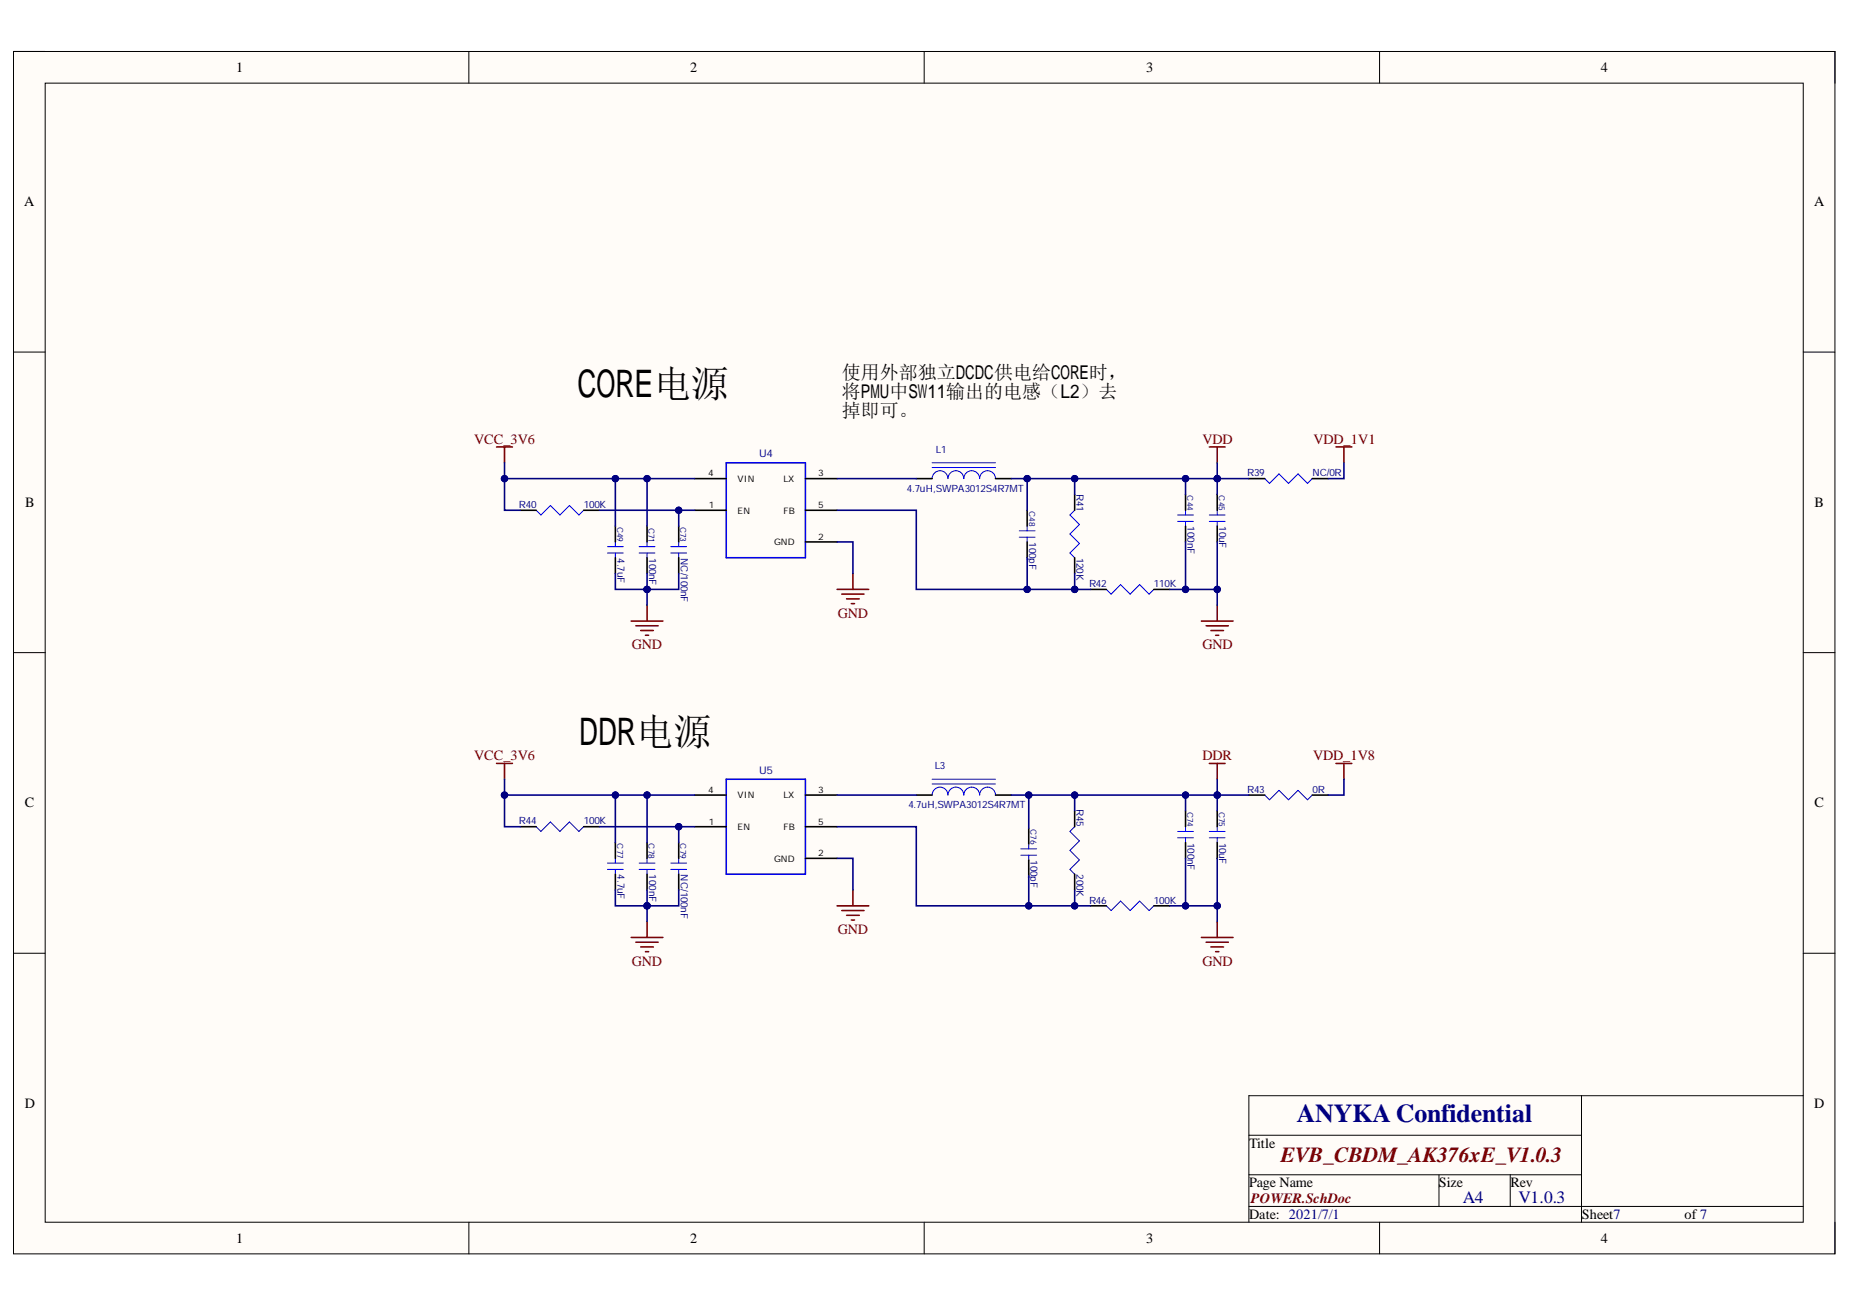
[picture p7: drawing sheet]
<svg xmlns="http://www.w3.org/2000/svg" width="297mm" height="210mm" viewBox="0 0 297 210" stroke-linecap="round" stroke-linejoin="round" font-family="sans-serif">
<path d="M2.2 8.3h292.4v193.1h-292.4z" fill-rule="evenodd" fill="#fffcf8"/>
<path d="M2.2 8.3h292.4v193.1h-292.4z" fill="none" stroke="#000" stroke-width=".16"/>
<path d="M7.3 13.4h282.2v182.9h-282.2z" fill-rule="evenodd" fill="#fffcf8"/>
<g fill="none" stroke="#000" stroke-width=".16">
<path d="M2.2 8.3h5.1M7.3 13.4h282.2v182.9h-282.2zM75.3 8.3v5M148.4 8.3v5M221.5 8.3v5.1M289.5 8.3h5.1v5.1M2.2 56.5h5.1M289.5 56.5h5.1M2.2 104.8h5.1M289.5 104.8h5.1M2.2 153.1h5.1M289.5 153.1h5.1"/>
<path d="M253.9 176v20.3M289.5 176h-89v20.3M75.3 196.3v5.1M148.4 196.3v5.1M200.5 182.3h53.4M200.5 193.8h89M200.5 188.7h53.4M221.5 196.3v5.1M231 188.7v5.1M242.5 188.7v5.1M294.6 196.3v5.1"/>
</g>
<path d="M116.6 74.3h12.7v15.3h-12.7zM116.6 125.1h12.7v15.3h-12.7z" fill="none" stroke="#00f" stroke-width=".25"/>
<g fill="none" stroke="#000" stroke-width=".25">
<path d="M111.5 76.9h5.1M129.3 76.9h5.1M147.1 76.9h2.6M159.8 76.9h2.6M172.5 79.4v2.5M190.4 79.4v2.5M195.4 79.4v2.5M200.5 76.9h2.6M210.7 76.9h2.5M83.5 81.9h2.6M93.7 81.9h2.6M98.8 84.5v2.5"/>
<path d="M98.8 89.6v2.5M103.9 84.5v2.5M103.9 89.6v2.5M109 84.5v2.5M109 89.6v2.5M111.5 81.9h5.1M129.3 81.9h5.1M129.3 87h5.1M164.9 81.9v2.6M164.9 87v2.6M172.5 89.6v2.5M175.1 94.7h2.5"/>
<path d="M185.3 94.7h2.5M190.4 84.5v2.5M195.4 84.5v2.5M83.5 132.8h2.6M93.7 132.8h2.6M98.8 135.3v2.6M103.9 135.3v2.6M109 135.3v2.6M111.5 127.7h5.1M111.5 132.8h5.1M129.3 127.7h5.1M129.3 132.8h5.1"/>
<path d="M129.3 137.9h5.1M147.1 127.7h2.6M159.8 127.7h2.6M165.2 133v2.6M165.2 138.1v2.5M172.5 130.2v2.6M190.4 130.2v2.6M190.4 135.3v2.6M195.4 130.2v2.6M195.4 135.3v2.6M200.5 127.7h2.6M210.7 127.7h2.5"/>
<path d="M98.8 140.4v2.5M103.9 140.4v2.5M109 140.4v2.5M172.5 140.4v2.5M175.1 145.5h2.5M185.3 145.5h2.5"/>
</g>
<g fill="none" stroke="#800000" stroke-width=".25">
<path d="M79.7 71.8h2.6M81 71.8v2.5M194.2 71.8h2.5M195.4 71.8v2.5M214.5 71.8h2.6M215.8 71.8v2.5M101.3 99.7h5.1M103.9 97.2v2.5M134.4 94.7h5.1M135.2 95.4h3.5M135.9 96.2h2.1M136.7 96.9h.5"/>
<path d="M136.9 92.1v2.6M192.9 99.7h5.1M195.4 97.2v2.5M102.1 100.5h3.6M102.9 101.3h2M103.6 102h.5M193.7 100.5h3.5M194.4 101.3h2.1M195.2 102h.5M79.7 122.6h2.6M81 122.6v2.5M194.2 122.6h2.5"/>
<path d="M195.4 122.6v2.5M214.5 122.6h2.6M215.8 122.6v2.5M101.3 150.6h5.1M102.1 151.3h3.6M102.9 152.1h2M103.6 152.8h.5M103.9 148v2.6M134.4 145.5h5.1M135.2 146.2h3.5M135.9 147h2.1M136.7 147.8h.5"/>
<path d="M136.9 142.9v2.6M192.9 150.6h5.1M193.7 151.3h3.5M194.4 152.1h2.1M195.2 152.8h.5M195.4 148v2.6"/>
</g>
<g fill="none" stroke="#00f" stroke-width=".16">
<path d="M149.7 76.9a1.27 1.27 0 0 1 1.2-1.3 1.27 1.27 0 0 1 1.3 1.3 1.27 1.27 0 0 1 1.3-1.3 1.27 1.27 0 0 1 1.2 1.3 1.27 1.27 0 0 1 1.3-1.3 1.27 1.27 0 0 1 1.3 1.3 1.27 1.27 0 0 1 1.3-1.3 1.27 1.27 0 0 1 1.2 1.3M149.7 74.3h10.1M149.7 75.1h10.1M203.1 76.9l.7 .7 1.6-1.5 1.5 1.5 1.5-1.5 1.5 1.5 .8-.7M86.1 81.9l.8 .8 1.5-1.5 1.5 1.5 1.5-1.5 1.6 1.5 .7-.8M97.5 87.8h2.6M97.5 88.8h2.6M98.8 87v.8M98.8 88.8v.8M102.6 87.8h2.6M102.6 88.8h2.6M103.9 87v.8"/>
<path d="M103.9 88.8v.8M107.7 87.8h2.5M107.7 88.8h2.5M109 87v.8M109 88.8v.8M163.6 85.3h2.6M163.6 86.3h2.6M164.9 84.5v.8M164.9 86.3v.7M172.5 81.9l-.7 .8 1.5 1.5-1.5 1.6 1.5 1.5-1.5 1.5 .7 .8M177.6 94.7l.8 .7 1.5-1.5 1.6 1.5 1.5-1.5 1.5 1.5 .8-.7M189.1 82.7h2.5"/>
<path d="M189.1 83.7h2.5M190.4 81.9v.8M190.4 83.7v.8M194.2 82.7h2.5M194.2 83.7h2.5M195.4 81.9v.8M195.4 83.7v.8M86.1 132.8l.8 .7 1.5-1.5 1.5 1.5 1.5-1.5 1.6 1.5 .7-.7M97.5 138.6h2.6M97.5 139.6h2.6M98.8 137.9v.7M98.8 139.6v.8"/>
<path d="M102.6 138.6h2.6M102.6 139.6h2.6M103.9 137.9v.7M103.9 139.6v.8M107.7 138.6h2.5M107.7 139.6h2.5M109 137.9v.7M109 139.6v.8M149.7 127.7a1.27 1.27 0 0 1 1.2-1.3 1.27 1.27 0 0 1 1.3 1.3 1.27 1.27 0 0 1 1.3-1.3 1.27 1.27 0 0 1 1.2 1.3 1.27 1.27 0 0 1 1.3-1.3 1.27 1.27 0 0 1 1.3 1.3 1.27 1.27 0 0 1 1.3-1.3 1.27 1.27 0 0 1 1.2 1.3M149.7 125.1h10.1M149.7 125.9h10.1M163.9 136.3h2.5"/>
<path d="M163.9 137.3h2.5M165.2 135.6v.7M165.2 137.3v.8M171.8 139.6l.7 .8M172.5 132.8l-.7 .7 1.5 1.6-1.5 1.5 1.5 1.5-1.5 1.5M189.1 133.5h2.5M189.1 134.5h2.5M190.4 132.8v.7M190.4 134.5v.8M194.2 133.5h2.5M194.2 134.5h2.5M195.4 132.8v.7"/>
<path d="M195.4 134.5v.8M203.1 127.7l.7 .8 1.6-1.6 1.5 1.6 1.5-1.6 1.5 1.6 .8-.8M177.6 145.5l.8 .7 1.5-1.5 1.6 1.5 1.5-1.5 1.5 1.5 .8-.7"/>
</g>
<path d="M195.4 94.7v2.5" fill="none" stroke="#000080" stroke-width=".25"/>
<circle cx="195.4" cy="94.7" r=".51" fill="#000080"/>
<circle cx="195.4" cy="94.7" r=".51" fill="none" stroke="#000080" stroke-width=".16"/>
<path d="M81 127.7v5.1h2.5" fill="none" stroke="#000080" stroke-width=".25"/>
<circle cx="81" cy="127.7" r=".51" fill="#000080"/>
<circle cx="81" cy="127.7" r=".51" fill="none" stroke="#000080" stroke-width=".16"/>
<path d="M81 125.1v2.6h17.8" fill="none" stroke="#000080" stroke-width=".25"/>
<circle cx="98.8" cy="127.7" r=".51" fill="#000080"/>
<circle cx="98.8" cy="127.7" r=".51" fill="none" stroke="#000080" stroke-width=".16"/>
<circle cx="81" cy="127.7" r=".51" fill="#000080"/>
<circle cx="81" cy="127.7" r=".51" fill="none" stroke="#000080" stroke-width=".16"/>
<path d="M81 76.9v5h2.5" fill="none" stroke="#000080" stroke-width=".25"/>
<circle cx="81" cy="76.9" r=".51" fill="#000080"/>
<circle cx="81" cy="76.9" r=".51" fill="none" stroke="#000080" stroke-width=".16"/>
<path d="M81 74.3v2.6h17.8" fill="none" stroke="#000080" stroke-width=".25"/>
<circle cx="98.8" cy="76.9" r=".51" fill="#000080"/>
<circle cx="98.8" cy="76.9" r=".51" fill="none" stroke="#000080" stroke-width=".16"/>
<circle cx="81" cy="76.9" r=".51" fill="#000080"/>
<circle cx="81" cy="76.9" r=".51" fill="none" stroke="#000080" stroke-width=".16"/>
<path d="M96.3 132.8h15.2" fill="none" stroke="#000080" stroke-width=".25"/>
<circle cx="109" cy="132.8" r=".51" fill="#000080"/>
<circle cx="109" cy="132.8" r=".51" fill="none" stroke="#000080" stroke-width=".16"/>
<path d="M96.3 81.9h15.2" fill="none" stroke="#000080" stroke-width=".25"/>
<circle cx="109" cy="81.9" r=".51" fill="#000080"/>
<circle cx="109" cy="81.9" r=".51" fill="none" stroke="#000080" stroke-width=".16"/>
<path d="M98.8 142.9v2.6h10.2v-2.6" fill="none" stroke="#000080" stroke-width=".25"/>
<circle cx="103.9" cy="145.5" r=".51" fill="#000080"/>
<circle cx="103.9" cy="145.5" r=".51" fill="none" stroke="#000080" stroke-width=".16"/>
<path d="M98.8 135.3v-7.6h5.1v7.6" fill="none" stroke="#000080" stroke-width=".25"/>
<circle cx="98.8" cy="127.7" r=".51" fill="#000080"/>
<circle cx="98.8" cy="127.7" r=".51" fill="none" stroke="#000080" stroke-width=".16"/>
<circle cx="103.9" cy="127.7" r=".51" fill="#000080"/>
<circle cx="103.9" cy="127.7" r=".51" fill="none" stroke="#000080" stroke-width=".16"/>
<path d="M98.8 92.1v2.6h10.2v-2.6" fill="none" stroke="#000080" stroke-width=".25"/>
<circle cx="103.9" cy="94.7" r=".51" fill="#000080"/>
<circle cx="103.9" cy="94.7" r=".51" fill="none" stroke="#000080" stroke-width=".16"/>
<path d="M98.8 84.5v-7.6h5.1v7.6" fill="none" stroke="#000080" stroke-width=".25"/>
<circle cx="98.8" cy="76.9" r=".51" fill="#000080"/>
<circle cx="98.8" cy="76.9" r=".51" fill="none" stroke="#000080" stroke-width=".16"/>
<circle cx="103.9" cy="76.9" r=".51" fill="#000080"/>
<circle cx="103.9" cy="76.9" r=".51" fill="none" stroke="#000080" stroke-width=".16"/>
<path d="M103.9 127.7h7.6" fill="none" stroke="#000080" stroke-width=".25"/>
<circle cx="103.9" cy="127.7" r=".51" fill="#000080"/>
<circle cx="103.9" cy="127.7" r=".51" fill="none" stroke="#000080" stroke-width=".16"/>
<path d="M103.9 76.9h7.6" fill="none" stroke="#000080" stroke-width=".25"/>
<circle cx="103.9" cy="76.9" r=".51" fill="#000080"/>
<circle cx="103.9" cy="76.9" r=".51" fill="none" stroke="#000080" stroke-width=".16"/>
<path d="M134.4 137.9h2.5v5M134.4 132.8h12.7v12.7h25.4" fill="none" stroke="#000080" stroke-width=".25"/>
<circle cx="165.2" cy="145.5" r=".51" fill="#000080"/>
<circle cx="165.2" cy="145.5" r=".51" fill="none" stroke="#000080" stroke-width=".16"/>
<circle cx="172.5" cy="145.5" r=".51" fill="#000080"/>
<circle cx="172.6" cy="145.5" r=".51" fill="none" stroke="#000080" stroke-width=".16"/>
<path d="M134.4 87h2.5v5.1M134.4 81.9h12.7v12.8h17.8M134.4 127.7h12.7" fill="none" stroke="#000080" stroke-width=".25"/>
<circle cx="164.9" cy="94.7" r=".51" fill="#000080"/>
<circle cx="164.9" cy="94.7" r=".51" fill="none" stroke="#000080" stroke-width=".16"/>
<path d="M134.4 76.9h12.7M162.4 127.7h10.1v2.5" fill="none" stroke="#000080" stroke-width=".25"/>
<circle cx="165.2" cy="127.7" r=".51" fill="#000080"/>
<circle cx="165.2" cy="127.7" r=".51" fill="none" stroke="#000080" stroke-width=".16"/>
<circle cx="172.5" cy="127.7" r=".51" fill="#000080"/>
<circle cx="172.6" cy="127.7" r=".51" fill="none" stroke="#000080" stroke-width=".16"/>
<path d="M162.4 76.9h2.5" fill="none" stroke="#000080" stroke-width=".25"/>
<circle cx="164.9" cy="76.9" r=".51" fill="#000080"/>
<circle cx="164.9" cy="76.9" r=".51" fill="none" stroke="#000080" stroke-width=".16"/>
<path d="M164.9 89.6v5.1h7.6" fill="none" stroke="#000080" stroke-width=".25"/>
<circle cx="164.9" cy="94.7" r=".51" fill="#000080"/>
<circle cx="164.9" cy="94.7" r=".51" fill="none" stroke="#000080" stroke-width=".16"/>
<circle cx="172.5" cy="94.7" r=".51" fill="#000080"/>
<circle cx="172.6" cy="94.7" r=".51" fill="none" stroke="#000080" stroke-width=".16"/>
<path d="M172.5 79.4v-2.5h-7.6v5" fill="none" stroke="#000080" stroke-width=".25"/>
<circle cx="164.9" cy="76.9" r=".51" fill="#000080"/>
<circle cx="164.9" cy="76.9" r=".51" fill="none" stroke="#000080" stroke-width=".16"/>
<circle cx="172.5" cy="76.9" r=".51" fill="#000080"/>
<circle cx="172.6" cy="76.9" r=".51" fill="none" stroke="#000080" stroke-width=".16"/>
<path d="M172.6 142.9v2.6h2.5" fill="none" stroke="#000080" stroke-width=".25"/>
<circle cx="172.5" cy="145.5" r=".51" fill="#000080"/>
<circle cx="172.6" cy="145.5" r=".51" fill="none" stroke="#000080" stroke-width=".16"/>
<path d="M172.6 127.7h22.8v2.5" fill="none" stroke="#000080" stroke-width=".25"/>
<circle cx="172.5" cy="127.7" r=".51" fill="#000080"/>
<circle cx="172.6" cy="127.7" r=".51" fill="none" stroke="#000080" stroke-width=".16"/>
<circle cx="190.4" cy="127.7" r=".51" fill="#000080"/>
<circle cx="190.4" cy="127.7" r=".51" fill="none" stroke="#000080" stroke-width=".16"/>
<circle cx="195.4" cy="127.7" r=".51" fill="#000080"/>
<circle cx="195.4" cy="127.7" r=".51" fill="none" stroke="#000080" stroke-width=".16"/>
<path d="M172.6 92.1v2.6h2.5" fill="none" stroke="#000080" stroke-width=".25"/>
<circle cx="172.5" cy="94.7" r=".51" fill="#000080"/>
<circle cx="172.6" cy="94.7" r=".51" fill="none" stroke="#000080" stroke-width=".16"/>
<path d="M172.6 76.9h22.8v2.5" fill="none" stroke="#000080" stroke-width=".25"/>
<circle cx="172.5" cy="76.9" r=".51" fill="#000080"/>
<circle cx="172.6" cy="76.9" r=".51" fill="none" stroke="#000080" stroke-width=".16"/>
<circle cx="190.4" cy="76.9" r=".51" fill="#000080"/>
<circle cx="190.4" cy="76.9" r=".51" fill="none" stroke="#000080" stroke-width=".16"/>
<circle cx="195.4" cy="76.9" r=".51" fill="#000080"/>
<circle cx="195.4" cy="76.9" r=".51" fill="none" stroke="#000080" stroke-width=".16"/>
<path d="M190.4 137.9v7.6h-2.6" fill="none" stroke="#000080" stroke-width=".25"/>
<circle cx="190.4" cy="145.5" r=".51" fill="#000080"/>
<circle cx="190.4" cy="145.5" r=".51" fill="none" stroke="#000080" stroke-width=".16"/>
<path d="M190.4 87v7.7h-2.6" fill="none" stroke="#000080" stroke-width=".25"/>
<circle cx="190.4" cy="94.7" r=".51" fill="#000080"/>
<circle cx="190.4" cy="94.7" r=".51" fill="none" stroke="#000080" stroke-width=".16"/>
<path d="M195.4 137.9v7.6h-5" fill="none" stroke="#000080" stroke-width=".25"/>
<circle cx="195.4" cy="145.5" r=".51" fill="#000080"/>
<circle cx="195.4" cy="145.5" r=".51" fill="none" stroke="#000080" stroke-width=".16"/>
<circle cx="190.4" cy="145.5" r=".51" fill="#000080"/>
<circle cx="190.4" cy="145.5" r=".51" fill="none" stroke="#000080" stroke-width=".16"/>
<path d="M195.4 87v7.7h-5" fill="none" stroke="#000080" stroke-width=".25"/>
<circle cx="195.4" cy="94.7" r=".51" fill="#000080"/>
<circle cx="195.4" cy="94.7" r=".51" fill="none" stroke="#000080" stroke-width=".16"/>
<circle cx="190.4" cy="94.7" r=".51" fill="#000080"/>
<circle cx="190.4" cy="94.7" r=".51" fill="none" stroke="#000080" stroke-width=".16"/>
<path d="M195.4 127.7h5.1" fill="none" stroke="#000080" stroke-width=".25"/>
<circle cx="195.4" cy="127.7" r=".51" fill="#000080"/>
<circle cx="195.4" cy="127.7" r=".51" fill="none" stroke="#000080" stroke-width=".16"/>
<path d="M195.4 76.9h5.1" fill="none" stroke="#000080" stroke-width=".25"/>
<circle cx="195.4" cy="76.9" r=".51" fill="#000080"/>
<circle cx="195.4" cy="76.9" r=".51" fill="none" stroke="#000080" stroke-width=".16"/>
<path d="M215.8 74.3v2.6h-2.6M215.8 125.1v2.6h-2.6M103.9 145.5v2.5" fill="none" stroke="#000080" stroke-width=".25"/>
<circle cx="103.9" cy="145.5" r=".51" fill="#000080"/>
<circle cx="103.9" cy="145.5" r=".51" fill="none" stroke="#000080" stroke-width=".16"/>
<path d="M103.9 142.9v2.6" fill="none" stroke="#000080" stroke-width=".25"/>
<circle cx="103.9" cy="145.5" r=".51" fill="#000080"/>
<circle cx="103.9" cy="145.5" r=".51" fill="none" stroke="#000080" stroke-width=".16"/>
<path d="M103.9 94.7v2.5" fill="none" stroke="#000080" stroke-width=".25"/>
<circle cx="103.9" cy="94.7" r=".51" fill="#000080"/>
<circle cx="103.9" cy="94.7" r=".51" fill="none" stroke="#000080" stroke-width=".16"/>
<path d="M103.9 92.1v2.6" fill="none" stroke="#000080" stroke-width=".25"/>
<circle cx="103.9" cy="94.7" r=".51" fill="#000080"/>
<circle cx="103.9" cy="94.7" r=".51" fill="none" stroke="#000080" stroke-width=".16"/>
<path d="M109 132.8v2.5" fill="none" stroke="#000080" stroke-width=".25"/>
<circle cx="109" cy="132.8" r=".51" fill="#000080"/>
<circle cx="109" cy="132.8" r=".51" fill="none" stroke="#000080" stroke-width=".16"/>
<path d="M109 81.9v2.6" fill="none" stroke="#000080" stroke-width=".25"/>
<circle cx="109" cy="81.9" r=".51" fill="#000080"/>
<circle cx="109" cy="81.9" r=".51" fill="none" stroke="#000080" stroke-width=".16"/>
<path d="M165.2 140.6v4.9" fill="none" stroke="#000080" stroke-width=".25"/>
<circle cx="165.2" cy="145.5" r=".51" fill="#000080"/>
<circle cx="165.2" cy="145.5" r=".51" fill="none" stroke="#000080" stroke-width=".16"/>
<path d="M165.2 127.7v5.3" fill="none" stroke="#000080" stroke-width=".25"/>
<circle cx="165.2" cy="127.7" r=".51" fill="#000080"/>
<circle cx="165.2" cy="127.7" r=".51" fill="none" stroke="#000080" stroke-width=".16"/>
<path d="M190.4 127.7v2.5" fill="none" stroke="#000080" stroke-width=".25"/>
<circle cx="190.4" cy="127.7" r=".51" fill="#000080"/>
<circle cx="190.4" cy="127.7" r=".51" fill="none" stroke="#000080" stroke-width=".16"/>
<path d="M190.4 76.9v2.5" fill="none" stroke="#000080" stroke-width=".25"/>
<circle cx="190.4" cy="76.9" r=".51" fill="#000080"/>
<circle cx="190.4" cy="76.9" r=".51" fill="none" stroke="#000080" stroke-width=".16"/>
<path d="M195.4 145.5v2.5" fill="none" stroke="#000080" stroke-width=".25"/>
<circle cx="195.4" cy="145.5" r=".51" fill="#000080"/>
<circle cx="195.4" cy="145.5" r=".51" fill="none" stroke="#000080" stroke-width=".16"/>
<path d="M195.4 125.1v2.6" fill="none" stroke="#000080" stroke-width=".25"/>
<circle cx="195.4" cy="127.7" r=".51" fill="#000080"/>
<circle cx="195.4" cy="127.7" r=".51" fill="none" stroke="#000080" stroke-width=".16"/>
<path d="M195.4 74.3v2.6" fill="none" stroke="#000080" stroke-width=".25"/>
<circle cx="195.4" cy="76.9" r=".51" fill="#000080"/>
<circle cx="195.4" cy="76.9" r=".51" fill="none" stroke="#000080" stroke-width=".16"/>
<g font-size="6.1">
<text x="92.7" y="63.8">CORE电源</text>
<text x="93" y="119.7">DDR电源</text>
</g>
<text font-size="4.1" fill="#000080" x="208.2" y="180.1">ANYKA Confidential</text>
<text font-size="3.5" fill="#800000" x="205.7" y="186.6">EVB_CBDM_AK376xE_V1.0.3</text>
<g font-size="3">
<text x="135.2" y="60.9">使用外部独立DCDC供电给CORE时，</text>
<text x="135.2" y="64">将PMU中SW11输出的电感（L2）去</text>
<text x="135.2" y="67">掉即可。</text>
</g>
<g font-size="2.8" fill="#000080">
<text x="234.9" y="193.1">A4</text>
<text x="243.8" y="193.1">V1.0.3</text>
</g>
<g font-size="2.3">
<text x="37.9" y="11.6">1</text>
<text x="110.8" y="11.6">2</text>
<text x="184" y="11.6">3</text>
<text x="257" y="11.6">4</text>
<text x="3.9" y="33.1">A</text>
<text x="291.3" y="33.1">A</text>
<text x="4.1" y="81.4">B</text>
<text x="291.4" y="81.4">B</text>
<text x="4" y="129.7">C</text>
<text x="291.4" y="129.7">C</text>
<text x="4" y="177.9">D</text>
<text x="291.3" y="177.9">D</text>
<text x="200.6" y="184.4">Title</text>
<text x="200.6" y="190.7">Page Name</text>
<text x="231" y="190.7">Size</text>
<text x="242.5" y="190.7">Rev</text>
<text x="200.6" y="195.8">Date: 2021/7/1</text>
<text x="254" y="195.8">Sheet7</text>
<text x="270.5" y="195.8">of 7</text>
<text x="37.9" y="199.6">1</text>
<text x="110.8" y="199.6">2</text>
<text x="184" y="199.6">3</text>
<text x="257" y="199.6">4</text>
</g>
<g font-size="2.3" fill="#800000">
<text x="76.1" y="71.3">VCC_3V6</text>
<text x="193.1" y="71.3">VDD</text>
<text x="210.9" y="71.3">VDD_1V1</text>
<text x="134.5" y="99.2">GND</text>
<text x="101.4" y="104.3">GND</text>
<text x="193.1" y="104.3">GND</text>
<text x="76.1" y="122.1">VCC_3V6</text>
<text x="193.1" y="122.1">DDR</text>
<text x="210.8" y="122.1">VDD_1V8</text>
<text x="101.4" y="155.1">GND</text>
<text x="134.5" y="150">GND</text>
<text x="193.1" y="155.1">GND</text>
<text x="200.8" y="193.2">POWER.SchDoc</text>
</g>
<g font-size="1.7" fill="#000080">
<text x="121.9" y="73.5">U4</text>
<text x="121.9" y="124.3">U5</text>
</g>
<g font-size="1.6" fill="#000080">
<text x="150.2" y="72.7">L1</text>
<text x="200.2" y="76.5">R39</text>
<text x="210.7" y="76.5">NC/0R</text>
<text x="83.3" y="81.6">R40</text>
<text x="93.7" y="81.6">100K</text>
<text x="145.6" y="79">4.7uH,SWPA3012S4R7MT</text>
<text x="172.8" y="79.4" transform="rotate(90 172.8 79.4)">R41</text>
<text x="99.2" y="89.6" transform="rotate(90 99.2 89.6)">4.7uF</text>
<text x="104.2" y="89.6" transform="rotate(90 104.2 89.6)">100nF</text>
<text x="109.3" y="89.6" transform="rotate(90 109.3 89.6)">NC/100nF</text>
<text x="165.2" y="87.1" transform="rotate(90 165.2 87.1)">100pF</text>
<text x="172.8" y="89.6" transform="rotate(90 172.8 89.6)">120K</text>
<text x="190.7" y="84.5" transform="rotate(90 190.7 84.5)">100nF</text>
<text x="195.8" y="84.5" transform="rotate(90 195.8 84.5)">10uF</text>
<text x="174.9" y="94.3">R42</text>
<text x="185.3" y="94.3">110K</text>
<text x="150.1" y="123.5">L3</text>
<text x="145.9" y="129.8">4.7uH,SWPA3012S4R7MT</text>
<text x="172.8" y="129.9" transform="rotate(90 172.8 129.9)">R45</text>
<text x="200.2" y="127.3">R43</text>
<text x="210.7" y="127.3">0R</text>
<text x="83.3" y="132.4">R44</text>
<text x="93.7" y="132.4">100K</text>
<text x="190.7" y="135.3" transform="rotate(90 190.7 135.3)">100nF</text>
<text x="195.8" y="135.3" transform="rotate(90 195.8 135.3)">10uF</text>
<text x="99.2" y="140.4" transform="rotate(90 99.2 140.4)">4.7uF</text>
<text x="104.2" y="140.4" transform="rotate(90 104.2 140.4)">100nF</text>
<text x="109.3" y="140.4" transform="rotate(90 109.3 140.4)">NC/100nF</text>
<text x="165.5" y="138.1" transform="rotate(90 165.5 138.1)">100pF</text>
<text x="172.8" y="140.4" transform="rotate(90 172.8 140.4)">200K</text>
<text x="174.9" y="145.1">R46</text>
<text x="185.3" y="145.1">100K</text>
</g>
<g font-size="1.4">
<text x="113.7" y="76.5">4</text>
<text x="118.4" y="77.4">VIN</text>
<text x="125.8" y="77.4">LX</text>
<text x="131.4" y="76.5">3</text>
<text x="113.8" y="81.6">1</text>
<text x="118.4" y="82.5">EN</text>
<text x="125.8" y="82.5">FB</text>
<text x="131.4" y="81.6">5</text>
<text x="124.3" y="87.6">GND</text>
<text x="131.4" y="86.7">2</text>
<text x="113.7" y="127.4">4</text>
<text x="118.4" y="128.2">VIN</text>
<text x="125.8" y="128.2">LX</text>
<text x="131.4" y="127.4">3</text>
<text x="113.8" y="132.5">1</text>
<text x="118.4" y="133.3">EN</text>
<text x="125.8" y="133.3">FB</text>
<text x="131.4" y="132.5">5</text>
<text x="131.4" y="137.5">2</text>
<text x="124.3" y="138.4">GND</text>
</g>
<g font-size="1.4" fill="#000080">
<text x="165.2" y="82.1" transform="rotate(90 165.2 82.1)">C48</text>
<text x="190.6" y="79.5" transform="rotate(90 190.6 79.5)">C44</text>
<text x="195.7" y="79.5" transform="rotate(90 195.7 79.5)">C45</text>
<text x="99.1" y="84.6" transform="rotate(90 99.1 84.6)">C49</text>
<text x="104.1" y="84.8" transform="rotate(90 104.1 84.8)">C71</text>
<text x="109.2" y="84.6" transform="rotate(90 109.2 84.6)">C73</text>
<text x="190.6" y="130.3" transform="rotate(90 190.6 130.3)">C74</text>
<text x="195.7" y="130.3" transform="rotate(90 195.7 130.3)">C75</text>
<text x="99.1" y="135.4" transform="rotate(90 99.1 135.4)">C77</text>
<text x="104.1" y="135.4" transform="rotate(90 104.1 135.4)">C78</text>
<text x="109.2" y="135.4" transform="rotate(90 109.2 135.4)">C79</text>
<text x="165.5" y="133.1" transform="rotate(90 165.5 133.1)">C76</text>
</g>
</svg>
